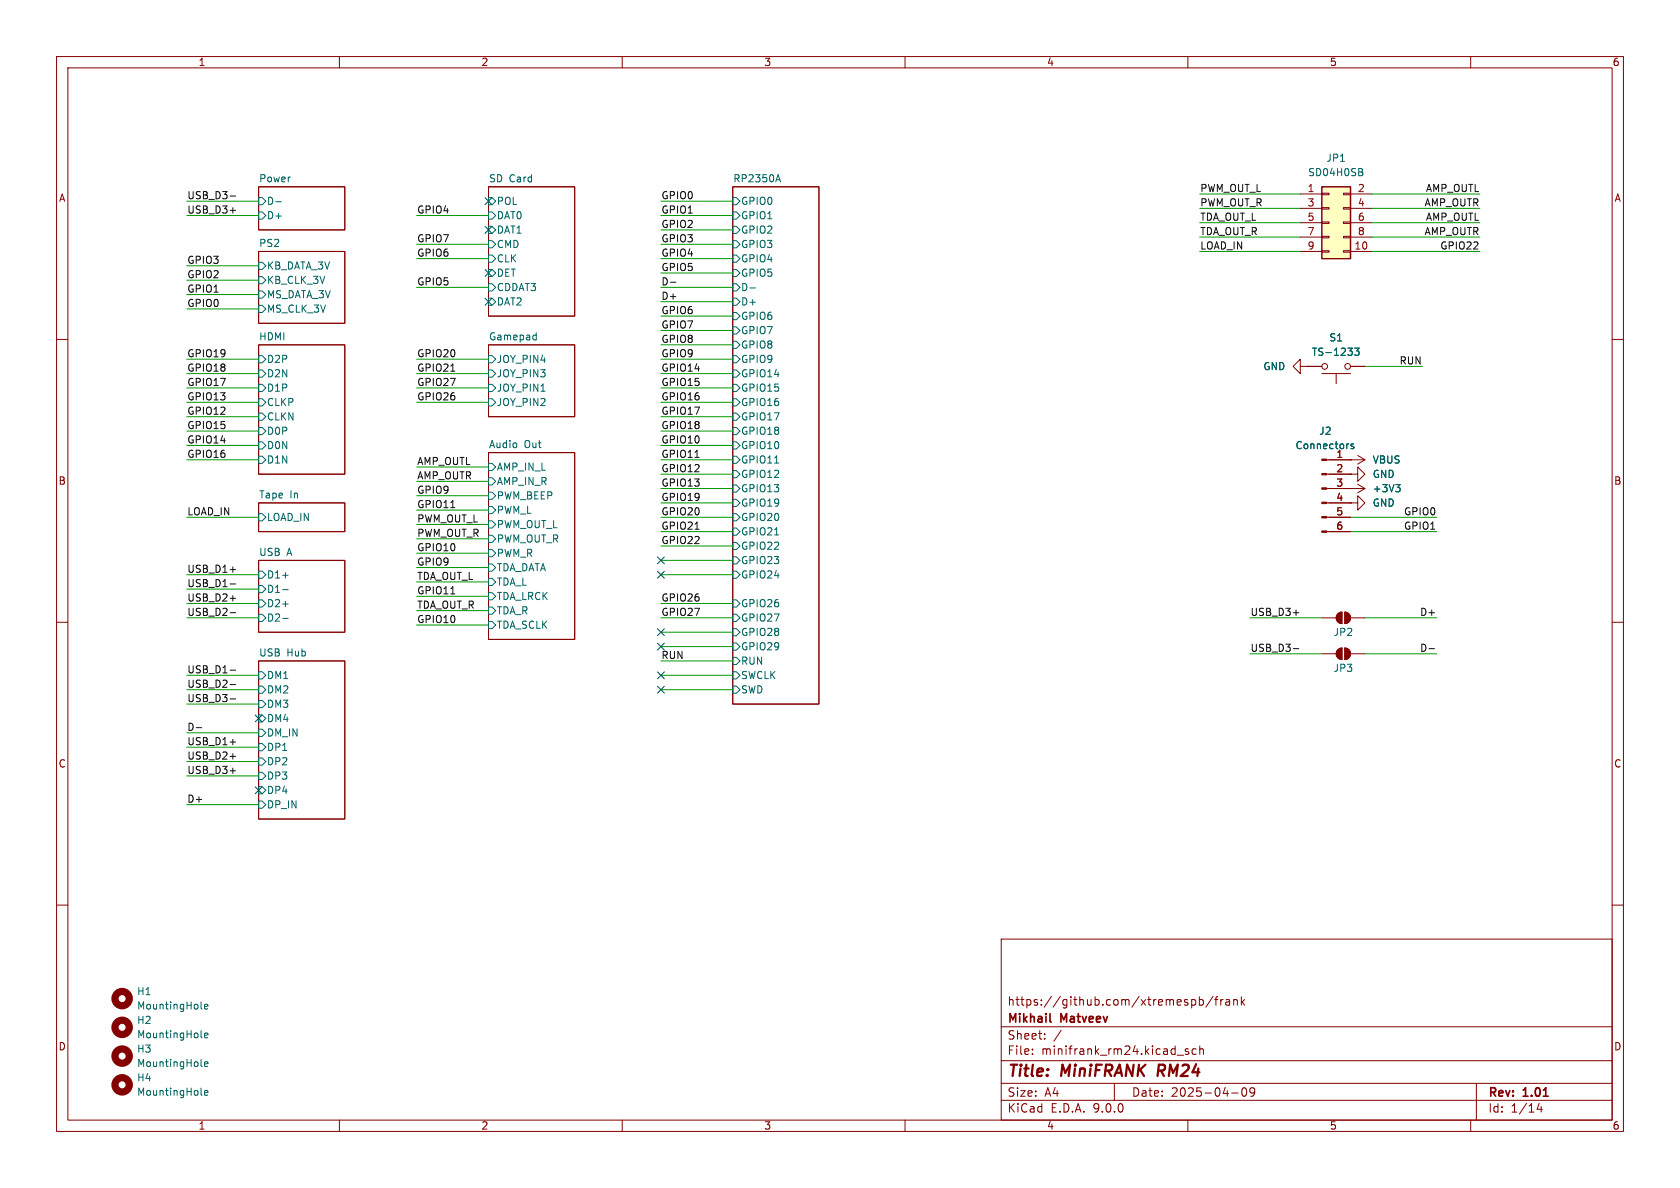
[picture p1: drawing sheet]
<svg xmlns="http://www.w3.org/2000/svg" width="297mm" height="210mm" viewBox="0 0 297 210" stroke-linecap="round" stroke-linejoin="round" font-family="sans-serif">
<g fill="none" stroke="#840000" stroke-width=".18">
<path d="M10 10h277v190h-277zM12 12h273v186h-273zM60 10v2M110 10v2M160 10v2M210 10v2M260 10v2M45.7 33h15.3v7.6h-15.3zM86.4 33h15.2v22.9h-15.2zM129.5 33h15.3v91.5h-15.3zM45.7 44.5h15.3v12.7h-15.3zM10 60h2"/>
<path d="M45.7 61h15.3v22.8h-15.3zM86.4 61h15.2v12.7h-15.2zM229.9 64.8v-1.3l-1.3 1.3 1.3 1.2v-1.2h1.2M231.1 64.8h.1M231.1 64.8h2.6M233.7 66h5.1M236.2 66v1.8M238.8 64.8h2.5M285 60h2M45.7 88.9h15.3v5.1h-15.3zM45.7 99.1h15.3v12.7h-15.3zM86.4 80h15.2v33h-15.2z"/>
<path d="M234.5 86.4h6.8M234.5 81.3h4.3M234.5 83.8h4.3M234.5 88.9h4.3M234.5 91.4h4.3M234.5 94h4.3M238.8 86.4h.1M238.8 88.9h1.2v-1.3l1.3 1.3-1.3 1.3v-1.3M238.8 88.9h.1M238.8 83.8h1.2v-1.2l1.3 1.2-1.3 1.3v-1.3M238.8 83.8h.1M240 85.6l1.3 .8"/>
<path d="M241.3 86.4l-1.3 .7M10 110h2M45.7 116.8h15.3v28h-15.3zM233.7 115.6h2.5M233.7 109.2h2.5M236.5 114.9l.7-.3v2a1.02 1.02 0 0 1-.9-.6 1.02 1.02 0 0 1 .2-1.1zM236.5 108.5l.7-.3v2a1.02 1.02 0 0 1-.9-.6 1.02 1.02 0 0 1 .2-1.1zM237.7 114.6a1.02 1.02 0 0 1 1.1 1 1.02 1.02 0 0 1-1.1 1zM237.7 108.2a1.02 1.02 0 0 1 1.1 1 1.02 1.02 0 0 1-1.1 1zM238.8 115.6h2.5M238.8 109.2h2.5M285 110h2"/>
<path d="M10 160h2M177 166h108v32h-108zM210.7 176.8l.4-.1 .3 .3v.4l-.2 .2h-.5M212 176.8l.5-.1 .2 .3v.4l-.1 .2h-.6M212 176.2v1.5M214.5 176.1l-1.3 2M214.7 176.7h.6M215.3 176.2l-.3 .2v1.3M215.8 176.7v1M216.2 176.7l-.2 .1-.2 .2M216.7 176.8h.6l.1 .9M217.4 177.1h-.5a.29 .29 0 0 0-.2 .3 .29 .29 0 0 0 .2 .3l.5-.1"/>
<path d="M218.1 176.8l.2-.1 .4 .1v.9M218.1 176.7v1M219.5 176.2v1.5M219.6 177.1l.4 .6M220 176.7l-.5 .6M285 160h2M60 198v2M110 198v2M160 198v2M177 194.5h108M177 191.5h108M177 187.5h108"/>
<path d="M177 181.5h108M182.5 186.3v.1M182.5 185.5v.1M184.7 183.6v.1M184.7 182.8v.1M187.6 182.1l-1.3 2M197 191.5v3M208.1 186.5h1.1M210 198v2M210.1 185.5l-.4-.1-.2 .2 .1 .2 .5 .2v.3h-.6M211.5 185.5l-.5-.1-.3 .3v.4l.2 .2h.6M212.1 185.5l.2-.1 .4 .1v.9"/>
<path d="M212.1 184.9v1.5M217.7 193.2h1.2M219.7 192.4l.2-.1a.81 .81 0 0 1 .6 .6 .81 .81 0 0 1-.3 .8l-.2 .1a.81 .81 0 0 1-.3-1.4zM221.8 192.9l-.3 .3h-.3l-.2-.3 .1-.5 .4-.1 .2 .1a.99 .99 0 0 1-.3 1.4h-.3M260 198v2M261 191.5v6.5M272.1 195l-.4 1.1h1M272.5 195.6v1"/>
<circle cx="234.2" cy="64.8" r=".51"/>
<circle cx="238.3" cy="64.8" r=".51"/>
</g>
<path d="M204.9 188.2l-.3 2" fill="none" stroke="#840000" stroke-width=".4"/>
<path d="M185.6 180.5l.2 .2" fill="none" stroke="#840000" stroke-width=".3"/>
<g fill="none" stroke="#006464" stroke-width=".18">
<path d="M45.7 34.9h.7l.6 .7-.6 .6h-.7zM45.7 37.5h.7l.6 .6-.6 .6h-.7zM48.8 35.7h.9M86.4 34.9h.6l.6 .7-.6 .6h-.6zM86.4 37.5h.6l.6 .6-.6 .6h-.6zM129.5 34.9h.7l.6 .7-.6 .6h-.7zM129.5 37.5h.7l.6 .6-.6 .6h-.7zM137.3 31.8h.6M137.6 30.9l.4 1.2M45.7 46.4h.7l.6 .6-.6 .6h-.7zM45.7 48.9h.7l.6 .6-.6 .7h-.7zM45.7 51.4h.7l.6 .7-.6 .6h-.7z"/>
<path d="M45.7 54h.7l.6 .6-.6 .6h-.7zM86.4 40h.6l.6 .6-.6 .7h-.6zM86.4 42.5h.6l.6 .7-.6 .6h-.6zM86.4 45.1h.6l.6 .6-.6 .7h-.6zM86.4 47.6h.6l.6 .7-.6 .6h-.6zM86.4 50.2h.6l.6 .6-.6 .6h-.6zM86.4 52.7h.6l.6 .6-.6 .7h-.6zM94.4 59.2l.4 .1M94.8 58.8v1.3M129.5 40h.7l.6 .6-.6 .7h-.7zM129.5 42.5h.7l.6 .7-.6 .6h-.7zM129.5 45.1h.7l.6 .6-.6 .7h-.7z"/>
<path d="M129.5 47.6h.7l.6 .7-.6 .6h-.7zM129.5 50.2h.7l.6 .6-.6 .6h-.7zM129.5 52.7h.7l.6 .6-.6 .7h-.7zM129.5 55.2h.7l.6 .7-.6 .6h-.7zM129.5 57.8h.7l.6 .6-.6 .7h-.7zM132.6 50.9h1M45.7 62.9h.7l.6 .6-.6 .6h-.7zM45.7 65.4h.7l.6 .6-.6 .7h-.7zM45.7 67.9h.7l.6 .7-.6 .6h-.7zM45.7 70.5h.7l.6 .6-.6 .7h-.7zM45.7 73h.7l.6 .7-.6 .6h-.7zM45.7 75.6h.7l.6 .6-.6 .6h-.7z"/>
<path d="M45.7 78.1h.7l.6 .6-.6 .7h-.7zM86.4 62.9h.6l.6 .6-.6 .6h-.6zM86.4 65.4h.6l.6 .6-.6 .7h-.6zM86.4 67.9h.6l.6 .7-.6 .6h-.6zM86.4 70.5h.6l.6 .6-.6 .7h-.6zM94.8 60l-.4 .1M95.6 69.2h.8M129.5 60.3h.7l.6 .7-.6 .6h-.7zM129.5 62.9h.7l.6 .6-.6 .6h-.7zM129.5 65.4h.7l.6 .6-.6 .7h-.7zM129.5 67.9h.7l.6 .7-.6 .6h-.7zM129.5 70.5h.7l.6 .6-.6 .7h-.7z"/>
<path d="M129.5 73h.7l.6 .7-.6 .6h-.7zM129.5 75.6h.7l.6 .6-.6 .6h-.7zM129.5 78.1h.7l.6 .6-.6 .7h-.7zM239.3 78.5h-.3l-.2 .2 .1 .1 .4 .2v.3h-.5M239.5 61.5h.8l-.5 .5 .4 .1v.6l-.2 .1-.5-.1M45.7 80.6h.7l.6 .7-.6 .6h-.7zM45.7 90.8h.7l.6 .6-.6 .7h-.7zM86.4 81.9h.6l.6 .7-.6 .6h-.6zM86.4 84.5h.6l.6 .6-.6 .6h-.6zM86.4 87h.6l.6 .6-.6 .7h-.6zM86.4 89.5h.6l.6 .7-.6 .6h-.6zM86.4 92.1h.6l.6 .6-.6 .6h-.6z"/>
<path d="M86.4 94.6h.6l.6 .7-.6 .6h-.6zM86.4 97.2h.6l.6 .6-.6 .6h-.6zM86.4 99.7h.6l.6 .6-.6 .7h-.6zM129.5 80.6h.7l.6 .7-.6 .6h-.7zM129.5 83.2h.7l.6 .6-.6 .7h-.7zM129.5 85.7h.7l.6 .7-.6 .6h-.7zM129.5 88.3h.7l.6 .6-.6 .6h-.7zM129.5 90.8h.7l.6 .6-.6 .7h-.7zM129.5 93.3h.7l.6 .7-.6 .6h-.7zM129.5 95.9h.7l.6 .6-.6 .7h-.7zM129.5 98.4h.7l.6 .7-.6 .6h-.7zM136.9 81.9h.8"/>
<path d="M136.9 94.6h.8M246.7 85.7h.8l-.4 .5M247.3 86.2l.2 .2v.3l-.2 .2M45.7 118.7h.7l.6 .7-.6 .6h-.7zM45.7 101h.7l.6 .6-.6 .6h-.7zM45.7 103.5h.7l.6 .6-.6 .7h-.7zM45.7 106h.7l.6 .7-.6 .6h-.7zM45.7 108.6h.7l.6 .6-.6 .7h-.7zM50 101.7h.9M50 104.2h.9M50 106.8h.9M50 109.3h.9"/>
<path d="M86.4 102.2h.6l.6 .7-.6 .6h-.6zM86.4 104.8h.6l.6 .6-.6 .6h-.6zM86.4 107.3h.6l.6 .7-.6 .6h-.6zM86.4 109.9h.6l.6 .6-.6 .6h-.6zM129.5 101h.7l.6 .6-.6 .6h-.7zM129.5 106h.7l.6 .7-.6 .6h-.7zM129.5 108.6h.7l.6 .6-.6 .7h-.7zM129.5 111.1h.7l.6 .7-.6 .6h-.7zM129.5 113.7h.7l.6 .6-.6 .6h-.7zM129.5 116.2h.7l.6 .6-.6 .7h-.7zM129.5 118.7h.7l.6 .7-.6 .6h-.7zM45.7 121.3h.7l.6 .6-.6 .7h-.7z"/>
<path d="M45.7 123.8h.7l.6 .7-.6 .6h-.7zM45.7 126.4h.7l.6 .6-.6 .6h-.7zM45.7 128.9h.7l.6 .6-.6 .7h-.7zM45.7 131.4h.7l.6 .7-.6 .6h-.7zM45.7 134h.7l.6 .6-.6 .7h-.7zM45.7 136.5h.7l.6 .7-.6 .6h-.7zM45.7 139.1h.7l.6 .6-.6 .6h-.7zM129.5 121.3h.7l.6 .6-.6 .7h-.7zM45.7 141.6h.7l.6 .6-.6 .7h-.7zM35.5 178.2l.2 .2M36.2 178l.6-.2-.1-.2-.4-.1-.1 .2v.6h.5M35.5 183.3l.2 .2"/>
<path d="M35.5 188.4l.2 .1M35.5 193.4l.2 .2M36.2 183l.6-.1-.1-.2-.4-.1-.1 .2v.6h.5M36.2 188.1l.6-.1-.1-.2-.4-.1-.1 .2v.6h.5M36.2 193.2l.6-.1-.1-.3h-.4l-.1 .2v.6h.5"/>
</g>
<g fill="#840000" stroke="#840000" stroke-width=".18">
<path d="M236.5 114.9l.7-.3v2a1.02 1.02 0 0 1-.9-.6 1.02 1.02 0 0 1 .2-1.1z"/>
<path d="M237.7 114.6a1.02 1.02 0 0 1 1.1 1 1.02 1.02 0 0 1-1.1 1z"/>
<path d="M236.5 108.5l.7-.3v2a1.02 1.02 0 0 1-.9-.6 1.02 1.02 0 0 1 .2-1.1z"/>
<path d="M237.7 108.2a1.02 1.02 0 0 1 1.1 1 1.02 1.02 0 0 1-1.1 1z"/>
<path d="M233.7 81.2h.8v.2h-.8z"/>
<path d="M233.7 83.7h.8v.2h-.8z"/>
<path d="M233.7 86.2h.8v.3h-.8z"/>
<path d="M233.7 88.8h.8v.2h-.8z"/>
<path d="M233.7 91.3h.8v.3h-.8z"/>
<path d="M233.7 93.9h.8v.2h-.8z"/>
</g>
<g fill="none" stroke="#840000" stroke-width="1.3">
<circle cx="21.6" cy="176.5" r="1.27"/>
<circle cx="21.6" cy="186.7" r="1.27"/>
<circle cx="21.6" cy="191.8" r="1.27"/>
<circle cx="21.6" cy="181.6" r="1.27"/>
</g>
<path d="M233.7 33h5.1v12.7h-5.1z" fill="#ffffc2"/>
<path d="M233.7 33h5.1v12.7h-5.1z" fill="none" stroke="#840000" stroke-width=".25"/>
<g fill="none" stroke="#840000" stroke-width=".18">
<path d="M229.9 34.3h3.8M229.9 36.8h3.8M229.9 39.4h3.8M233.7 34.2h1.2v.2h-1.2zM233.7 36.7h1.2v.3h-1.2zM233.7 39.2h1.2v.3h-1.2zM237.5 34.2h1.3v.2h-1.3zM237.5 36.7h1.3v.3h-1.3zM237.5 39.2h1.3v.3h-1.3zM238.8 34.3h3.8M238.8 36.8h3.8M238.8 39.4h3.8"/>
<path d="M229.9 41.9h3.8M229.9 44.5h3.8M233.7 41.8h1.2v.2h-1.2zM233.7 44.3h1.2v.3h-1.2zM237.5 41.8h1.3v.2h-1.3zM237.5 44.3h1.3v.3h-1.3zM238.8 41.9h3.8M238.8 44.5h3.8M231.1 64.8h.1M231.1 64.8h2.6M238.8 64.8h2.5M234.9 81.3h6.4"/>
<path d="M234.9 83.8h3.9M234.9 86.4h3.9M234.9 88.9h3.9M234.9 91.4h3.9M234.9 94h3.9M238.8 81.3h.1M238.8 83.8h.1M238.8 88.9h.1M238.8 86.4h.1M240 80.5l1.3 .8M241.3 81.3l-1.3 .7"/>
</g>
<path d="M240.6 29.8l.3 .2-.3 .4 .3 .2v.3l-.2 .2M239.3 78.5h-.3l-.2 .2 .1 .1 .4 .2v.3h-.5M239.5 61.5h.8l-.5 .5 .4 .1v.6l-.2 .1-.5-.1M246.7 85.7h.8l-.4 .5M247.3 86.2l.2 .2v.3l-.2 .2" fill="none" stroke="#006464" stroke-width=".18"/>
<g fill="none" stroke="#0f0f0f" stroke-width=".18">
<path d="M40.7 37.2h.9M40.7 34.7h.9M118.5 49.9h1M79.7 65.6h.7M79.7 89.7h.7M122.9 80.9h.7M122.9 93.6h.7M40.7 103.2h.9M40.7 100.7h.9M40.7 118.5h.9M40.7 108.3h.9M40.7 105.8h.9"/>
<path d="M79.7 105h.7M228.6 114.7h1M228.6 108.3h1M252.6 114.7h1M34.7 128.6h1M40.7 123.6h.9M40.7 131.2h.9M40.7 136.3h.9M40.7 133.7h.9M40.7 121h.9"/>
</g>
<g fill="none" stroke="#009600" stroke-width=".18">
<path d="M33 35.6h12.7M33 38.1h12.7M73.7 38.1h12.7M116.8 35.6h12.7M116.8 38.1h12.7M212.1 39.4h17.8M212.1 34.3h17.8M212.1 36.8h17.8M242.6 39.4h19M242.6 34.3h19M242.6 36.8h19M33 52.1h12.7"/>
<path d="M33 49.5h12.7M33 47h12.7M33 54.6h12.7M73.7 50.8h12.7M73.7 45.7h12.7M73.7 43.2h12.7M116.8 50.8h12.7M116.8 48.3h12.7M116.8 55.9h12.7M116.8 53.3h12.7M116.8 58.4h12.7M116.8 45.7h12.7"/>
<path d="M116.8 43.2h12.7M116.8 40.6h12.7M212.1 41.9h17.8M212.1 44.5h17.8M242.6 41.9h19M242.6 44.5h19M33 66h12.7M33 71.1h12.7M33 76.2h12.7M33 78.7h12.7M33 68.6h12.7M33 63.5h12.7"/>
<path d="M33 73.7h12.7M73.7 66h12.7M73.7 71.1h12.7M73.7 68.6h12.7M73.7 63.5h12.7M116.8 66h12.7M116.8 71.1h12.7M116.8 76.2h12.7M116.8 78.7h12.7M116.8 68.6h12.7M116.8 61h12.7M116.8 63.5h12.7"/>
<path d="M116.8 73.7h12.7M241.3 64.8h10.2M33 81.3h12.7M33 91.4h12.7M73.7 92.7h12.7M73.7 90.2h12.7M73.7 82.6h12.7M73.7 85.1h12.7M73.7 97.8h12.7M73.7 95.3h12.7M73.7 87.6h12.7M116.8 99.1h12.7"/>
<path d="M116.8 94h12.7M116.8 81.3h12.7M116.8 83.8h12.7M116.8 86.4h12.7M116.8 88.9h12.7M116.8 96.5h12.7M116.8 91.4h12.7M238.8 94h15.2M238.8 91.4h15.2M33 119.4h12.7M33 109.2h12.7M33 106.7h12.7"/>
<path d="M33 104.1h12.7M33 101.6h12.7M73.7 110.5h12.7M73.7 108h12.7M73.7 105.4h12.7M73.7 100.3h12.7M73.7 102.9h12.7M116.8 114.3h12.7M116.8 116.8h12.7M116.8 119.4h12.7M116.8 111.8h12.7M116.8 109.2h12.7"/>
<path d="M116.8 106.7h12.7M116.8 101.6h12.7M221 115.6h12.7M221 109.2h12.7M241.3 115.6h12.7M241.3 109.2h12.7M33 121.9h12.7M33 134.6h12.7M33 137.2h12.7M33 129.5h12.7M33 124.5h12.7M33 132.1h12.7"/>
<path d="M116.8 121.9h12.7M33 142.2h12.7"/>
</g>
<g fill="none" stroke="#000084" stroke-width=".18">
<path d="M85.8 35l1.2 1.2M87 35l-1.2 1.2M85.8 52.7l1.2 1.2M85.8 47.7l1.2 1.2M85.8 40l1.2 1.2M87 52.7l-1.2 1.2M87 47.7l-1.2 1.2M87 40l-1.2 1.2M116.2 98.5l1.2 1.2M117.4 98.5l-1.2 1.2M116.2 111.2l1.2 1.2M116.2 101l1.2 1.2"/>
<path d="M116.2 113.7l1.2 1.2M116.2 118.8l1.2 1.2M117.4 111.2l-1.2 1.2M117.4 101l-1.2 1.2M117.4 113.7l-1.2 1.2M117.4 118.8l-1.2 1.2M45.1 126.4l1.2 1.2M45.1 139.1l1.2 1.2M46.3 126.4l-1.2 1.2M46.3 139.1l-1.2 1.2M116.2 121.3l1.2 1.2M117.4 121.3l-1.2 1.2"/>
</g>
<g font-size="2.8" fill="#840000">
<text x="178" y="190.9">Title:</text>
<text x="187.7" y="190.9">MiniFRANK</text>
<text x="205.5" y="190.9">RM24</text>
</g>
<g font-size="2.1" fill="#840000">
<text x="178" y="178">https://github.com/xtremespb/frank</text>
<text x="178" y="184">Sheet:</text>
<text x="178" y="181.2">Mikhail</text>
<text x="187.6" y="181.2">Matveev</text>
<text x="178" y="186.7">File:</text>
<text x="184.1" y="186.7">minifrank_rm24.kicad_sch</text>
<text x="178" y="196.9">KiCad</text>
<text x="178" y="194.1">Size:</text>
<text x="184.7" y="194.1">A4</text>
<text x="185.7" y="196.9">E.D.A.</text>
<text x="193.3" y="196.9">9.0.0</text>
<text x="200" y="194.1">Date:</text>
<text x="207" y="194.1">2025-04-09</text>
<text x="263" y="194.3">Rev:</text>
<text x="263" y="196.9">Id:</text>
<text x="267.1" y="196.9">1/14</text>
<text x="269.4" y="194.3">1.01</text>
</g>
<g font-size="1.8" fill="#840000">
<text x="35" y="11.9">1</text>
<text x="85" y="11.9">2</text>
<text x="135" y="11.9">3</text>
<text x="185" y="11.9">4</text>
<text x="235" y="11.9">5</text>
<text x="285" y="11.9">6</text>
<text x="10.3" y="35.9">A</text>
<text x="285.3" y="35.9">A</text>
<text x="10.3" y="85.9">B</text>
<text x="285.3" y="85.9">B</text>
<text x="10.3" y="135.9">C</text>
<text x="285.3" y="135.9">C</text>
<text x="10.3" y="185.9">D</text>
<text x="285.3" y="185.9">D</text>
<text x="35" y="199.9">1</text>
<text x="85" y="199.9">2</text>
<text x="135" y="199.9">3</text>
<text x="185" y="199.9">4</text>
<text x="235" y="199.9">5</text>
<text x="285" y="199.9">6</text>
</g>
<g font-size="1.8" fill="#006464">
<text x="234.4" y="28.8">JP1</text>
<text x="45.7" y="32.3">Power</text>
<text x="86.4" y="32.3">SD Card</text>
<text x="129.5" y="32.3">RP2350A</text>
<text x="231.2" y="31.3">SD04H0SB</text>
<text x="47.1" y="36.4">D-</text>
<text x="47.1" y="39">D+</text>
<text x="87.7" y="36.4">POL</text>
<text x="87.7" y="39">DAT0</text>
<text x="87.7" y="41.5">DAT1</text>
<text x="130.9" y="36.4">GPIO0</text>
<text x="130.9" y="39">GPIO1</text>
<text x="130.9" y="41.5">GPIO2</text>
<text x="45.7" y="43.7">PS2</text>
<text x="47.1" y="47.9">KB_DATA_3V</text>
<text x="87.7" y="44">CMD</text>
<text x="87.7" y="46.6">CLK</text>
<text x="130.9" y="44">GPIO3</text>
<text x="130.9" y="46.6">GPIO4</text>
<text x="47.1" y="50.4">KB_CLK_3V</text>
<text x="47.1" y="52.9">MS_DATA_3V</text>
<text x="87.7" y="49.1">DET</text>
<text x="87.7" y="51.7">CDDAT3</text>
<text x="130.9" y="49.1">GPIO5</text>
<text x="130.9" y="51.7">D-</text>
<text x="47.1" y="55.5">MS_CLK_3V</text>
<text x="87.7" y="54.2">DAT2</text>
<text x="130.9" y="54.2">D+</text>
<text x="130.9" y="56.7">GPIO6</text>
<text x="130.9" y="59.3">GPIO7</text>
<text x="45.7" y="60.2">HDMI</text>
<text x="47.1" y="64.4">D2P</text>
<text x="86.4" y="60.2">Gamepad</text>
<text x="87.7" y="64.4">JOY_PIN4</text>
<text x="130.9" y="61.8">GPIO8</text>
<text x="130.9" y="64.4">GPIO9</text>
<text x="223.2" y="65.6">GND</text>
<text x="231.8" y="63.1">TS-1233</text>
<text x="234.9" y="60.6">S1</text>
<text x="47.1" y="66.9">D2N</text>
<text x="47.1" y="69.4">D1P</text>
<text x="47.1" y="72">CLKP</text>
<text x="87.7" y="66.9">JOY_PIN3</text>
<text x="87.7" y="69.4">JOY_PIN1</text>
<text x="87.7" y="72">JOY_PIN2</text>
<text x="130.9" y="66.9">GPIO14</text>
<text x="130.9" y="69.4">GPIO15</text>
<text x="130.9" y="72">GPIO16</text>
<text x="47.1" y="74.5">CLKN</text>
<text x="47.1" y="77.1">D0P</text>
<text x="130.9" y="74.5">GPIO17</text>
<text x="130.9" y="77.1">GPIO18</text>
<text x="233.1" y="77.1">J2</text>
<text x="47.1" y="79.6">D0N</text>
<text x="47.1" y="82.1">D1N</text>
<text x="86.4" y="79.3">Audio</text>
<text x="87.7" y="83.4">AMP_IN_L</text>
<text x="92.7" y="79.3">Out</text>
<text x="130.9" y="79.6">GPIO10</text>
<text x="130.9" y="82.1">GPIO11</text>
<text x="228.9" y="79.6">Connectors</text>
<text x="242.6" y="82.1">VBUS</text>
<text x="45.7" y="88.2">Tape</text>
<text x="51.2" y="88.2">In</text>
<text x="87.7" y="86">AMP_IN_R</text>
<text x="87.7" y="88.5">PWM_BEEP</text>
<text x="130.9" y="84.7">GPIO12</text>
<text x="130.9" y="87.2">GPIO13</text>
<text x="130.9" y="89.8">GPIO19</text>
<text x="242.6" y="89.8">GND</text>
<text x="242.6" y="84.7">GND</text>
<text x="242.6" y="87.2">+3V3</text>
<text x="47.1" y="92.3">LOAD_IN</text>
<text x="87.7" y="91">PWM_L</text>
<text x="87.7" y="93.6">PWM_OUT_L</text>
<text x="130.9" y="92.3">GPIO20</text>
<text x="130.9" y="94.8">GPIO21</text>
<text x="45.7" y="98.3">USB</text>
<text x="50.7" y="98.3">A</text>
<text x="87.7" y="96.1">PWM_OUT_R</text>
<text x="87.7" y="98.7">PWM_R</text>
<text x="87.7" y="101.2">TDA_DATA</text>
<text x="130.9" y="97.4">GPIO22</text>
<text x="130.9" y="99.9">GPIO23</text>
<text x="47.1" y="102.5">D1+</text>
<text x="47.1" y="105">D1-</text>
<text x="47.1" y="107.5">D2+</text>
<text x="87.7" y="103.7">TDA_L</text>
<text x="87.7" y="106.3">TDA_LRCK</text>
<text x="130.9" y="102.5">GPIO24</text>
<text x="130.9" y="107.5">GPIO26</text>
<text x="47.1" y="110.1">D2-</text>
<text x="87.7" y="108.8">TDA_R</text>
<text x="87.7" y="111.4">TDA_SCLK</text>
<text x="130.9" y="110.1">GPIO27</text>
<text x="130.9" y="112.6">GPIO28</text>
<text x="235.7" y="112.6">JP2</text>
<text x="45.7" y="116.1">USB</text>
<text x="50.7" y="116.1">Hub</text>
<text x="130.9" y="115.2">GPIO29</text>
<text x="130.9" y="117.7">RUN</text>
<text x="235.7" y="119">JP3</text>
<text x="47.1" y="120.2">DM1</text>
<text x="47.1" y="122.8">DM2</text>
<text x="47.1" y="125.3">DM3</text>
<text x="130.9" y="120.2">SWCLK</text>
<text x="130.9" y="122.8">SWD</text>
<text x="47.1" y="127.9">DM4</text>
<text x="47.1" y="130.4">DM_IN</text>
<text x="47.1" y="132.9">DP1</text>
<text x="47.1" y="135.5">DP2</text>
<text x="47.1" y="138">DP3</text>
<text x="47.1" y="140.6">DP4</text>
<text x="47.1" y="143.1">DP_IN</text>
<text x="24.1" y="176.1">H1</text>
<text x="24.1" y="178.7">MountingHole</text>
<text x="24.1" y="181.2">H2</text>
<text x="24.1" y="183.7">MountingHole</text>
<text x="24.1" y="186.3">H3</text>
<text x="24.1" y="188.8">MountingHole</text>
<text x="24.1" y="191.4">H4</text>
<text x="24.1" y="193.9">MountingHole</text>
</g>
<g font-size="1.8" fill="#0f0f0f">
<text x="33" y="35.3">USB_D3-</text>
<text x="116.8" y="35.3">GPIO0</text>
<text x="212.1" y="34">PWM_OUT_L</text>
<text x="252" y="34">AMP_OUTL</text>
<text x="33" y="37.8">USB_D3+</text>
<text x="73.7" y="37.8">GPIO4</text>
<text x="116.8" y="40.4">GPIO2</text>
<text x="116.8" y="37.8">GPIO1</text>
<text x="212.1" y="41.6">TDA_OUT_R</text>
<text x="212.1" y="36.6">PWM_OUT_R</text>
<text x="212.1" y="39.1">TDA_OUT_L</text>
<text x="251.7" y="41.6">AMP_OUTR</text>
<text x="251.7" y="36.6">AMP_OUTR</text>
<text x="252" y="39.1">AMP_OUTL</text>
<text x="33" y="46.7">GPIO3</text>
<text x="73.7" y="45.5">GPIO6</text>
<text x="73.7" y="42.9">GPIO7</text>
<text x="116.8" y="42.9">GPIO3</text>
<text x="116.8" y="45.5">GPIO4</text>
<text x="116.8" y="48">GPIO5</text>
<text x="212.1" y="44.2">LOAD_IN</text>
<text x="254.5" y="44.2">GPIO22</text>
<text x="33" y="51.8">GPIO1</text>
<text x="33" y="49.3">GPIO2</text>
<text x="73.7" y="50.5">GPIO5</text>
<text x="116.8" y="50.5">D-</text>
<text x="116.8" y="53.1">D+</text>
<text x="33" y="54.3">GPIO0</text>
<text x="116.8" y="58.2">GPIO7</text>
<text x="116.8" y="55.6">GPIO6</text>
<text x="33" y="65.8">GPIO18</text>
<text x="33" y="63.2">GPIO19</text>
<text x="73.7" y="65.8">GPIO21</text>
<text x="73.7" y="63.2">GPIO20</text>
<text x="116.8" y="65.8">GPIO14</text>
<text x="116.8" y="63.2">GPIO9</text>
<text x="116.8" y="60.7">GPIO8</text>
<text x="247.3" y="64.5">RUN</text>
<text x="33" y="70.9">GPIO13</text>
<text x="33" y="68.3">GPIO17</text>
<text x="73.7" y="68.3">GPIO27</text>
<text x="73.7" y="70.9">GPIO26</text>
<text x="116.8" y="68.3">GPIO15</text>
<text x="116.8" y="70.9">GPIO16</text>
<text x="33" y="75.9">GPIO15</text>
<text x="33" y="73.4">GPIO12</text>
<text x="116.8" y="73.4">GPIO17</text>
<text x="116.8" y="75.9">GPIO18</text>
<text x="33" y="81">GPIO16</text>
<text x="33" y="78.5">GPIO14</text>
<text x="73.7" y="82.3">AMP_OUTL</text>
<text x="116.8" y="81">GPIO11</text>
<text x="116.8" y="83.6">GPIO12</text>
<text x="116.8" y="78.5">GPIO10</text>
<text x="73.7" y="84.8">AMP_OUTR</text>
<text x="73.7" y="87.4">GPIO9</text>
<text x="73.7" y="89.9">GPIO11</text>
<text x="116.8" y="86.1">GPIO13</text>
<text x="116.8" y="88.6">GPIO19</text>
<text x="33" y="91.2">LOAD_IN</text>
<text x="73.7" y="92.4">PWM_OUT_L</text>
<text x="73.7" y="95">PWM_OUT_R</text>
<text x="116.8" y="91.2">GPIO20</text>
<text x="116.8" y="93.7">GPIO21</text>
<text x="248.1" y="91.2">GPIO0</text>
<text x="248.1" y="93.7">GPIO1</text>
<text x="33" y="101.3">USB_D1+</text>
<text x="73.7" y="97.5">GPIO10</text>
<text x="73.7" y="100.1">GPIO9</text>
<text x="116.8" y="96.3">GPIO22</text>
<text x="33" y="103.9">USB_D1-</text>
<text x="33" y="106.4">USB_D2+</text>
<text x="73.7" y="102.6">TDA_OUT_L</text>
<text x="73.7" y="105.1">GPIO11</text>
<text x="73.7" y="107.7">TDA_OUT_R</text>
<text x="116.8" y="106.4">GPIO26</text>
<text x="33" y="109">USB_D2-</text>
<text x="73.7" y="110.2">GPIO10</text>
<text x="116.8" y="109">GPIO27</text>
<text x="221" y="109">USB_D3+</text>
<text x="251" y="109">D+</text>
<text x="33" y="119.1">USB_D1-</text>
<text x="116.8" y="116.6">RUN</text>
<text x="221" y="115.3">USB_D3-</text>
<text x="251" y="115.3">D-</text>
<text x="33" y="124.2">USB_D3-</text>
<text x="33" y="121.7">USB_D2-</text>
<text x="33" y="131.8">USB_D1+</text>
<text x="33" y="129.3">D-</text>
<text x="33" y="136.9">USB_D3+</text>
<text x="33" y="134.4">USB_D2+</text>
<text x="33" y="142">D+</text>
</g>
<g font-size="1.8" fill="#a90000">
<text x="231.1" y="34">1</text>
<text x="240" y="34">2</text>
<text x="231.1" y="36.6">3</text>
<text x="231.1" y="39.1">5</text>
<text x="231.1" y="41.7">7</text>
<text x="240" y="36.6">4</text>
<text x="240" y="39.1">6</text>
<text x="240" y="41.7">8</text>
<text x="231.1" y="44.2">9</text>
<text x="239.4" y="44.2">10</text>
<text x="236.1" y="81">1</text>
<text x="236.1" y="83.6">2</text>
<text x="236.1" y="86.1">3</text>
<text x="236.1" y="88.6">4</text>
<text x="236.1" y="91.2">5</text>
<text x="236.1" y="93.7">6</text>
</g>
</svg>
